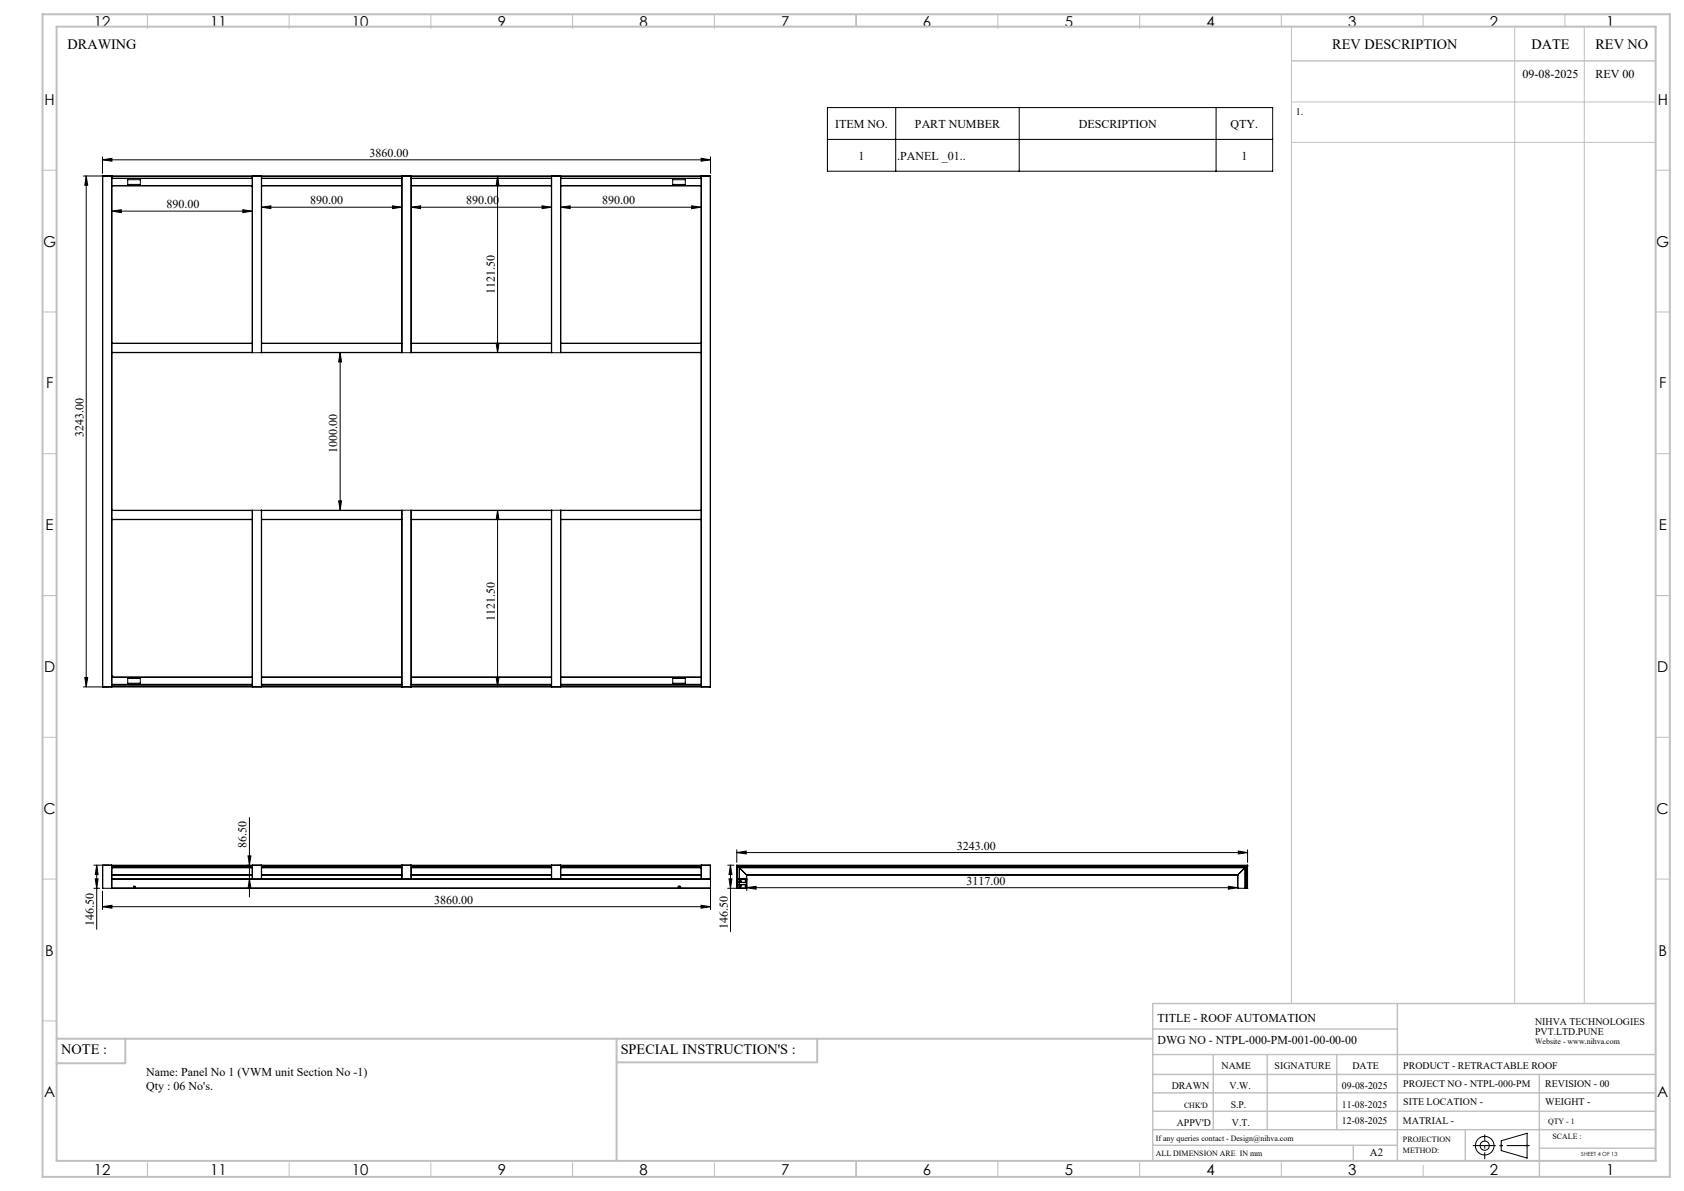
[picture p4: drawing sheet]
<svg xmlns="http://www.w3.org/2000/svg" width="594mm" height="420mm" viewBox="0 0 594 420" stroke-linecap="round" stroke-linejoin="round" font-family="sans-serif">
<g fill="none" stroke="#000" stroke-width=".35">
<path d="M291.9 37.9h157v22.5h-157zM315.9 37.9v22.5M359.5 37.9v22.5M428.9 37.9v22.5M36.2 56.4l3.3-.6v1.1zM36.2 55.3v5.9M36.2 56.4h214.4M247.3 55.8l3.3 .6-3.3 .5zM250.6 55.3v5.9M291.9 49.2h157M29.4 62.1h10M30.4 62.1l.5 3.3h-1z"/>
<path d="M30.4 62.1v180.1M36.2 62.2v179.9M36.3 62.1l-.1 .1M36.3 62.1v180.1M39.4 62.1l.1 .1M39.4 62.1v180.1M39.5 62.2h207.8M39.5 74.5l3.3-.5v1zM39.5 62.2v58.8M39.5 62.2h49.4M39.5 62.9h49.4M39.5 65.6h49.4"/>
<path d="M39.5 63h49.4M39.5 65.5h49.4M39.5 74.5h49.4M45 63.4h4.5v1.6h-4.5zM85.7 74l3.2 .5-3.2 .5zM88.9 62.2v58.8M89 62.1l-.1 .1M89 62.1v62.3M92.2 62.1l.1 .1M92.2 62.1v62.3M92.3 73.1l3.3-.5v1zM92.3 62.2v58.8"/>
<path d="M92.3 62.2h49.4M92.3 62.9h49.4M92.3 65.6h49.4M92.3 63h49.4M92.3 65.5h49.4M92.3 73.1h49.4M138.4 72.6l3.3 .5-3.3 .5zM141.7 62.2v58.8M141.8 62.1l-.1 .1M141.8 62.1v62.3M145 62.1l.1 .1M145 62.1v62.3"/>
<path d="M145.1 73.1l3.2-.5v1zM145.1 62.2v58.8M145.1 62.2h49.4M145.1 62.9h49.4M145.1 65.6h49.4M145.1 63h49.4M145.1 65.5h49.4M145.1 73.1h49.4M175.5 62.1l.5 3.3h-1zM175.5 62.1v62.3M191.2 72.6l3.3 .5-3.3 .5zM194.5 62.2v58.8"/>
<path d="M194.6 62.1l-.1 .1M194.6 62.1v62.3M197.7 62.1l.1 .1M197.7 62.1v62.3M197.8 62.2v58.8M197.8 62.2h49.5M197.8 62.9h49.5M197.8 65.6h49.5M197.8 63h49.5M197.8 65.5h49.5M197.8 73.1l3.3-.5v1zM197.8 73.1h49.5"/>
<path d="M237.3 63.4h4.4v1.6h-4.4zM244 72.6l3.3 .5-3.3 .5zM247.3 62.2v58.8M247.4 62.1l-.1 .1M247.4 62.1v180.1M247.4 62.1h3.1M250.5 62.1l.1 .1M250.5 62.1v180.1M250.6 62.2v179.9M39.5 121v.1M39.5 124.3v.1M39.5 121.1v3.2"/>
<path d="M39.5 124.4v55.5M39.5 121.1h49.4M39.5 121h49.4M39.5 124.3h49.4M39.5 124.4h49.4M88.9 121v.1M88.9 124.3v.1M88.9 124.4h.1M88.9 121.1v3.2M89 124.4h3.2M92.2 124.4h.1M92.3 121v.1"/>
<path d="M92.3 124.3v.1M92.3 121.1v3.2M92.3 121.1h49.4M92.3 121h49.4M92.3 124.3h49.4M92.3 124.4h49.4M120 124.4l.5 3.3h-1zM120 124.4v55.5M141.7 121v.1M141.7 124.3v.1M141.7 124.4h.1M141.7 121.1v3.2"/>
<path d="M141.8 124.4h3.2M145 124.4h.1M145.1 121v.1M145.1 124.3v.1M145.1 121.1v3.2M145.1 121.1h49.4M145.1 121h49.4M145.1 124.3h49.4M145.1 124.4h49.4M175 121.1h1l-.5 3.3zM194.5 121v.1M194.5 124.3v.1"/>
<path d="M194.5 124.4h.1M194.5 121.1v3.2M194.6 124.4h3.1M197.7 124.4h.1M197.8 121v.1M197.8 124.3v.1M197.8 121.1v3.2M197.8 121.1h49.5M197.8 121h49.5M197.8 124.3h49.5M197.8 124.4h49.5M247.3 121v.1"/>
<path d="M247.3 124.3v.1M247.3 121.1v3.2M247.3 124.4v55.5M39.5 179.9v.1M39.5 179.9h49.4M88.9 179.9v.1M88.9 179.9h.1M89 179.9v62.3M89 179.9h3.2M92.2 179.9l.1 62.2M92.2 179.9h.1M92.3 179.9v.1"/>
<path d="M92.3 179.9h49.4M119.5 176.6h1l-.5 3.3zM141.7 179.9v.1M141.7 179.9h.1M141.8 179.9v62.3M141.8 179.9h3.2M145 179.9h.1M145 179.9v62.3M145.1 179.9v.1M145.1 179.9h49.4M175.5 179.9l.5 3.3h-1zM175.5 179.9v62.3"/>
<path d="M194.5 179.9v.1M194.5 179.9h.1M194.6 179.9v62.3M194.6 179.9h3.1M197.7 179.9l.1 62.2M197.7 179.9h.1M197.8 179.9v.1M197.8 179.9h49.5M247.3 179.9v.1M39.5 183.1v.2M39.5 180v3.1M39.5 183.3v58.8"/>
<path d="M39.5 183.1h49.4M39.5 180h49.4M39.5 183.3h49.4M88.9 183.1v.2M88.9 180v3.1M88.9 183.3v58.8M92.3 183.1v.2M92.3 180v3.1M92.3 183.3v58.8M92.3 183.1h49.4M92.3 180h49.4M92.3 183.3h49.4"/>
<path d="M141.7 183.1v.2M141.7 180v3.1M141.7 183.3v58.8M145.1 183.1v.2M145.1 180v3.1M145.1 183.3v58.8M145.1 183.1h49.4M145.1 180h49.4M145.1 183.3h49.4M194.5 183.1v.2M194.5 180v3.1M194.5 183.3v58.8"/>
<path d="M197.8 183.1v.2M197.8 180v3.1M197.8 183.3v58.8M197.8 183.1h49.5M197.8 180h49.5M197.8 183.3h49.5M247.3 183.1v.2M247.3 180v3.1M247.3 183.3v58.8M29.9 238.9h1l-.5 3.3zM39.5 238.7h49.4M39.5 238.8h49.4"/>
<path d="M45 239.3h4.5v1.6h-4.5zM92.3 238.7h49.4M92.3 238.8h49.4M145.1 238.7h49.4M145.1 238.8h49.4M175 238.9h1l-.5 3.3zM197.8 238.7h49.5M197.8 238.8h49.5M237.3 239.3h4.4v1.6h-4.4zM36.2 242.1l.1 .1M39.4 242.2h-10M39.5 242.1h211.1"/>
<path d="M39.5 242.1l-.1 .1M39.5 241.4h49.4M39.5 242h49.4M39.5 242.1h49.4M88.9 242.1l.1 .1M92.3 241.4h49.4M92.3 242h49.4M92.3 242.1h49.4M141.7 242.1l.1 .1M145.1 242.1l-.1 .1M145.1 241.4h49.4M145.1 242h49.4"/>
<path d="M145.1 242.1h49.4M194.5 242.1l.1 .1M197.8 241.4h49.5M197.8 242h49.5M197.8 242.1h49.5M247.3 242.1l.1 .1M250.6 242.1l-.1 .1M88 288.3v28M259.9 299.7v4.4M440.1 299.7v4.4M33.1 305.1h6.3M33.1 313.2h2.1"/>
<path d="M33.6 309.9h1l-.5 3.3zM34.1 305.1l.5 3.3h-1zM34.1 305.1v22.6M36.2 319.7l3.3-.5v1.1zM36.2 314.2v6.6M36.2 319.7h214.4M36.2 305.2l.1 8M36.3 305.1l-.1 .1M36.3 313.2h3.1M36.3 305.1v8.1M39.4 313.2h.1M39.4 305.1l.1 .1"/>
<path d="M39.4 305.1v8.1M39.5 305.2h49.4M39.5 309.9v.1M39.5 313.1h211.1l-211.1 .1M39.5 313.1v.1M39.5 308.5h49.4M39.5 306h49.4M39.5 308.6h49.4M39.5 305.3h49.4M39.5 309.9h49.4M39.5 310h211.1M39.5 305.2v4.7"/>
<path d="M39.5 310v3.1M47.1 312.8h.3M47.1 312.6h.1M47.3 312.6v.3M47.4 312.6h.1M47.5 312.8h.1M87.5 301.8h1l-.5 3.3zM88 309.9l.5 3.3h-1zM88.9 309.9h.1M88.9 305.2v4.7M89 305.1l-.1 .1M89 305.1h3.2"/>
<path d="M89 309.9h3.2M89 305.1v4.8M92.2 305.1l.1 .1M92.2 309.9h.1M92.2 305.1v4.8M92.3 305.2h49.4M92.3 308.5h49.4M92.3 306h49.4M92.3 308.6h49.4M92.3 305.3h49.4M92.3 309.9h49.4M92.3 305.2v4.7"/>
<path d="M141.7 309.9h.1M141.7 305.2v4.7M141.8 305.1l-.1 .1M141.8 305.1h3.2M141.8 309.9h3.2M141.8 305.1v4.8M145 305.1l.1 .1M145 309.9h.1M145 305.1v4.8M145.1 305.2h49.4M145.1 308.5h49.4M145.1 306h49.4"/>
<path d="M145.1 308.6h49.4M145.1 305.3h49.4M145.1 309.9h49.4M145.1 305.2v4.7M194.5 309.9h.1M194.5 305.2v4.7M194.6 305.1l-.1 .1M194.6 305.1h3.1M194.6 305.1v4.8M194.6 309.9h3.1M197.7 305.1l.1 .1M197.7 309.9h.1"/>
<path d="M197.7 305.1v4.8M197.8 305.2h49.5M197.8 308.5h49.5M197.8 306h49.5M197.8 308.6h49.5M197.8 305.3h49.5M197.8 305.2v4.7M197.8 309.9h49.5M239.2 312.8h.1M239.3 312.6h.1M239.4 312.8h.2M239.5 312.6v.3"/>
<path d="M239.7 312.6h.1M239.8 312.8h.1M247.3 309.9h.1M247.3 305.2v4.7M247.3 319.2l3.3 .5-3.3 .6zM247.4 305.1l-.1 .1M247.4 305.1h3.1M247.4 309.9h3.1M247.4 305.1v4.8M250.5 305.1l.1 .1M250.5 309.9h.1M250.5 305.1v4.8"/>
<path d="M250.6 309.9v.1M250.6 305.2v4.7M250.6 310v10.8M256.7 305.1h2.2M256.7 313.2h3.1M257.1 309.9h1.1l-.5 3.3zM257.7 305.1v23.5M257.7 305.1l.5 3.3h-1.1zM259.9 300.7l3.3-.6v1zM259.9 300.7h180.2M259.9 305.1l.1 .1M259.9 309.9h.1"/>
<path d="M259.9 313.1l.1 .1M259.9 305.1l.1 8.1M259.9 305.1h180.2M260 309.9l-.1 .1M260 305.2h179.9M260 309.9h.1M260 313.2h3.3M260 305.2l.1 .1M260 305.2v4.7M260 310h.1M260 310.7h.1M260.1 313.1h.1"/>
<path d="M260 312.5h.1M260 310v.7M260 312.5v.6M260 310.7l.1 .4M260.1 305.3h.1M260.1 309.9h.1M260.1 311.2h3.1v.7M260.1 311.2v.7M260.1 313.1v.1M260.1 313.2h.1M260.1 305.3h179.8M260.1 305.3v5.8"/>
<path d="M260.1 311.9h3.1M260.1 311.1h.1M260.1 310h.1M260.1 312l-.1 .5M260.1 312h.7v1.1M260.1 305.3h179.7M260.1 305.3l3.2 3.2M260.1 312v1.2M260.1 311.1h.7M260.8 306h.1M260.8 309.9h.1M260.8 310h.1"/>
<path d="M260.8 313.1v.1M260.8 313.2h.1M260.8 306h178.4M260.8 309.9h2.5M260.8 313.1h.1M260.8 306v4M260.8 311.2v.7M260.8 312v1.2M260.8 311.1h.1M260.8 310v1.1M261.3 312.4h-.4l.1-.4h2.2v.4h-.3v.3l.3 .4M261.3 312.5h-.4v.6h2.3"/>
<path d="M261.3 310.8h-.4v.3h2.3M261.3 310.7h.1M261.3 310.7v.1M261.3 312.4h.1M263.2 310h-2.3v.7h.4M263.2 311.9h.1M263.2 310h.1M263.2 313.1h.1M263.2 311.1h.1M263.2 310l-.3 .5 .3 .6M263.3 308.5l.1 .1M263.3 309.9h.1"/>
<path d="M263.3 309.9l.1 .1M263.3 313.2h.1M263.3 308.5h173.4M263.3 308.5v1.4M263.3 310.4v.2M263.3 312.6v.2M263.4 313l3.3-.5v1.1zM263.4 313h173.2M263.4 310.3l-.4 .2 .4 .2M263.4 312.5l-.4 .2 .4 .2M263.4 313.1l-.1 .1M263.4 308.6h173.2"/>
<path d="M263.4 308.6v5.5M433.3 312.5l3.3 .5-3.3 .6zM436.6 308.6l.1 4.6M436.7 308.5l-.1 .1M436.7 313.2h3.2M436.7 308.5v4.7M436.8 300.1l3.3 .6-3.3 .4zM439.2 306v7.2v-7.2M439.2 306h.1M439.2 306l-2.5 2.5M439.8 313.2h.1M439.8 305.3h.1"/>
<path d="M439.9 305.3h-.1M439.9 305.3v7.9M439.9 305.2v8M439.9 305.2l-.7 .8M440.1 305.1l-.2 8.1M440.1 305.1l-.2 .1M529.5 402.3l9.2-2.7v8.8l-9.2-2.7z"/>
<circle cx="47.3" cy="312.7" r=".22"/>
<circle cx="239.5" cy="312.7" r=".29"/>
<circle cx="523.7" cy="404" r="1.62"/>
<circle cx="523.7" cy="404" r="3.3"/>
</g>
<g fill="none" stroke="#c0c0c0" stroke-width=".35">
<path d="M52 5v5M102 5v5M152 5v5M202 5v5M252 5v5M302 5v4.4M352 5v5M402 5v5M452 5v4.4M455.5 9.4v344.5M502 5v4.4M534.3 9.4v344.5"/>
<path d="M552 5v4.4M558.8 9.4v344.5M455.5 36h128.5M455.5 50.2h128.5M15 60h5M584 60h5M15 110h5M584 110h5M15 160h5M584 160h5M15 210h5M584 210h5"/>
<path d="M15 260h5M584 260h5M15 310h5M584 310h5M15 360h5M52 410v5M102 410v5M152 410v5M202 410v5M252 410v5M302 409.4v5.6M352 409.4v5.6"/>
<path d="M402 410v5M452 410v5M502 410.9v4.1M529 404h1M529.2 403.7l.7 .7M529.5 403.5v1M529.9 403.7l-.7 .7M538.1 404h1.1M538.3 403.7l.7 .7M538.7 403.5v1M539 403.7l-.7 .7"/>
</g>
<path d="M39.5 238.2h.4M47 312.7h-.1M47.3 312.5v-.1M47.3 313v.1M47.6 312.7h.1M239.2 312.7h-.1M239.5 312.5v-.2M239.5 313v.2M239.8 312.7h.1" fill="none" stroke="#000" stroke-width=".35" stroke-dasharray="15.2 1.3 1.3 1.3" stroke-linecap="butt"/>
<path d="M519.5 404h20.1" fill="none" stroke="#000" stroke-width=".35" stroke-dasharray="15.2 1.3 1.3 1.3" stroke-dashoffset="7.1" stroke-linecap="butt"/>
<path d="M523.7 408.8v-8.7" fill="none" stroke="#000" stroke-width=".35" stroke-dasharray="15.2 1.3 1.3 1.3" stroke-dashoffset="12.8" stroke-linecap="butt"/>
<g fill="none" stroke="#c0c0c0" stroke-width=".5">
<path d="M455.5 21.5h128.5M492.9 353.9v55.5M584 353.9h-177.4v55.5M406.6 371.9h177.4M406.6 378.9h177.4M406.6 362.9h86.3M428 371.9v26.5M447 371.9v26.5M471.5 371.9v26.5M543 378.9v36.1M406.6 391.9h177.4M406.6 385.4h177.4"/>
<path d="M406.6 398.4h177.4M516.9 398.4v11M406.6 403.9h86.3M477.3 403.9v5.5M543 404.9h41"/>
</g>
<path d="M15 5h574v410h-574zM20 9.4h564v400h-564zM20 366.3h386.6M44.2 366.3v8.6h-24.2M217.5 366.3v43.1M288.3 366.3v8.3h-70.8" fill="none" stroke="#c0c0c0" stroke-width=".7"/>
<g fill="#000">
<path d="M39.5 74.5l3.3-.5v1zM85.7 74l3.2 .5-3.2 .5z"/>
<path d="M92.3 73.1l3.3-.5v1zM138.4 72.6l3.3 .5-3.3 .5zM145.1 73.1l3.2-.5v1zM191.2 72.6l3.3 .5-3.3 .5zM197.8 73.1l3.3-.5v1zM244 72.6l3.3 .5-3.3 .5zM259.9 300.7l3.3-.6v1zM436.8 300.1l3.3 .6-3.3 .4zM263.4 313l3.3-.5v1.1zM433.3 312.5l3.3 .5-3.3 .6z"/>
<path d="M175 121.1h1l-.5 3.3zM175.5 62.1l.5 3.3h-1z"/>
<path d="M34.1 305.1l.5 3.3h-1zM33.6 309.9h1l-.5 3.3zM87.5 301.8h1l-.5 3.3zM88 309.9l.5 3.3h-1zM30.4 62.1l.5 3.3h-1zM29.9 238.9h1l-.5 3.3zM120 124.4l.5 3.3h-1zM119.5 176.6h1l-.5 3.3zM175.5 179.9l.5 3.3h-1zM175 238.9h1l-.5 3.3zM257.7 305.1l.5 3.3h-1.1zM257.1 309.9h1.1l-.5 3.3z"/>
<path d="M247.3 319.2l3.3 .5-3.3 .6zM36.2 319.7l3.3-.5v1.1zM247.3 55.8l3.3 .6-3.3 .5zM36.2 56.4l3.3-.6v1.1z"/>
</g>
<g font-size="5.3">
<text x="33.1" y="9.5">12</text>
<text x="74.1" y="9.5">11</text>
<text x="124.1" y="9.5">10</text>
<text x="175.6" y="9.5">9</text>
<text x="225.6" y="9.5">8</text>
<text x="275.6" y="9.5">7</text>
<text x="325.6" y="9.5">6</text>
<text x="375.6" y="9.5">5</text>
<text x="425.6" y="9.5">4</text>
<text x="475.6" y="9.5">3</text>
<text x="525.6" y="9.5">2</text>
<text x="566.6" y="9.5">1</text>
<text x="15.7" y="37">H</text>
<text x="584.7" y="37">H</text>
<text x="15.2" y="87">G</text>
<text x="584.2" y="87">G</text>
<text x="16.2" y="137">F</text>
<text x="585.2" y="137">F</text>
<text x="16.1" y="187">E</text>
<text x="585.1" y="187">E</text>
<text x="15.5" y="237">D</text>
<text x="584.5" y="237">D</text>
<text x="15.4" y="287">C</text>
<text x="584.4" y="287">C</text>
<text x="16" y="337.1">B</text>
<text x="585" y="337.1">B</text>
<text x="15.5" y="387">A</text>
<text x="584.5" y="387">A</text>
<text x="33.1" y="414.5">12</text>
<text x="74.1" y="414.5">11</text>
<text x="124.1" y="414.5">10</text>
<text x="175.6" y="414.5">9</text>
<text x="225.6" y="414.5">8</text>
<text x="275.6" y="414.5">7</text>
<text x="325.6" y="414.5">6</text>
<text x="375.6" y="414.5">5</text>
<text x="425.6" y="414.5">4</text>
<text x="475.6" y="414.5">3</text>
<text x="525.6" y="414.5">2</text>
<text x="566.6" y="414.5">1</text>
</g>
<g font-size="5">
<text x="23.8" y="17.2">DRAWING</text>
<text x="470" y="17.4">REV DESCRIPTION</text>
<text x="540.2" y="17.4">DATE</text>
<text x="562.8" y="17.4">REV NO</text>
<text x="21.6" y="371.8">NOTE :</text>
<text x="218.9" y="371.8">SPECIAL INSTRUCTION'S :</text>
</g>
<g font-size="4.2">
<text x="537.1" y="27.6">09-08-2025</text>
<text x="562.8" y="27.6">REV 00</text>
<text x="294.6" y="45.1">ITEM NO.</text>
<text x="322.7" y="45.1">PART NUMBER</text>
<text x="380.5" y="45.1">DESCRIPTION</text>
<text x="434.1" y="45.1">QTY.</text>
<text x="130.4" y="55.3">3860.00</text>
<text x="302.9" y="56.3">1</text>
<text x="316.5" y="56.3">.PANEL _01..</text>
<text x="437.9" y="56.3">1</text>
<text x="58.7" y="73.4">890.00</text>
<text x="109.4" y="72.1">890.00</text>
<text x="164.4" y="72.1">890.00</text>
<text x="212.4" y="72.1">890.00</text>
<text x="174.5" y="103.7" transform="rotate(-90 174.5 103.7)">1121.50</text>
<text x="29.4" y="154" transform="rotate(-90 29.4 154)">3243.00</text>
<text x="119" y="159.6" transform="rotate(-90 119 159.6)">1000.00</text>
<text x="174.5" y="219" transform="rotate(-90 174.5 219)">1121.50</text>
<text x="87" y="298.9" transform="rotate(-90 87 298.9)">86.50</text>
<text x="337.5" y="299.6">3243.00</text>
<text x="340.9" y="312">3117.00</text>
<text x="153.2" y="318.7">3860.00</text>
<text x="33.1" y="326.6" transform="rotate(-90 33.1 326.6)">146.50</text>
<text x="256.7" y="327.5" transform="rotate(-90 256.7 327.5)">146.50</text>
<text x="408.3" y="360.3">TITLE - ROOF AUTOMATION</text>
<text x="408.3" y="368.2">DWG NO - NTPL-000-PM-001-00-00-00</text>
<text x="51.6" y="379.3">Name: Panel No 1 (VWM unit Section No -1)</text>
<text x="51.6" y="384.5">Qty : 06 No's.</text>
</g>
<text font-size="3.9" x="483.2" y="407.7">A2</text>
<g font-size="3.5">
<text x="457" y="40.6">1.</text>
<text x="541.5" y="361.3">NIHVA TECHNOLOGIES</text>
<text x="541.5" y="364.9">PVT.LTD.PUNE</text>
<text x="430.9" y="377">NAME</text>
<text x="449.6" y="377">SIGNATURE</text>
<text x="477" y="377">DATE</text>
<text x="495" y="377">PRODUCT - RETRACTABLE ROOF</text>
<text x="495" y="383.3">PROJECT NO - NTPL-000-PM</text>
<text x="545.1" y="383.3">REVISION - 00</text>
<text x="413.3" y="384.1">DRAWN</text>
<text x="433.7" y="384.1">V.W.</text>
<text x="473.4" y="384.1">09-08-2025</text>
<text x="495" y="389.8">SITE LOCATION -</text>
<text x="545.1" y="389.8">WEIGHT -</text>
<text x="434.1" y="390.6">S.P.</text>
<text x="473.4" y="390.6">11-08-2025</text>
<text x="415.1" y="396.9">APPV'D</text>
<text x="434.6" y="396.9">V.T.</text>
<text x="473.4" y="396.5">12-08-2025</text>
<text x="494.8" y="396.5">MATRIAL -</text>
</g>
<g font-size="2.8">
<text x="541.5" y="368.3">Website - www.nihva.com</text>
<text x="417.6" y="390.6">CHK'D</text>
<text x="546.1" y="396.5">QTY - 1</text>
<text x="547.6" y="401.7">SCALE :</text>
<text x="407.7" y="402.2">If any queries contact - Design@nihva.com</text>
<text x="407.7" y="407.7">ALL DIMENSION ARE IN mm</text>
<text x="494.8" y="402.7">PROJECTION</text>
<text x="494.8" y="406.5">METHOD:</text>
</g>
<text font-size="2" x="557.8" y="407.8">SHEET 4 OF 13</text>
</svg>
